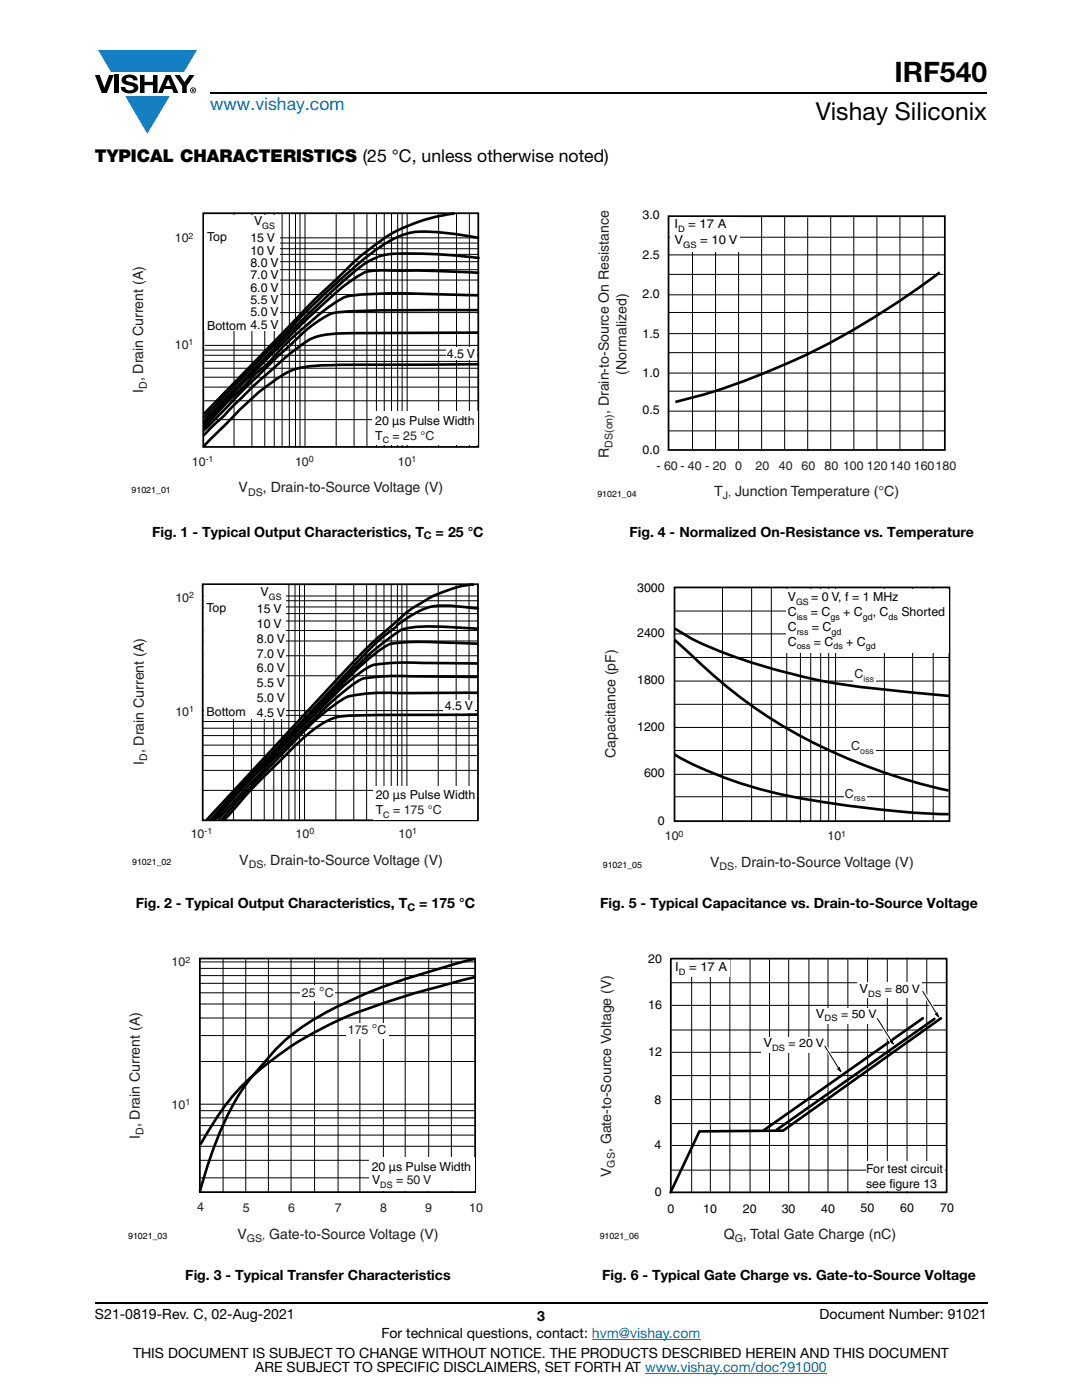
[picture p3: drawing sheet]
<svg xmlns="http://www.w3.org/2000/svg" width="216mm" height="279mm" viewBox="0 0 216 279" stroke-linecap="round" stroke-linejoin="round" font-family="sans-serif">
<g fill="#147fc3">
<path d="M19.6 10h19.7l-2.6 4.3h-1.1h-13.5z"/>
<path d="M25 19.2h8.9l-4.5 7.5z"/>
</g>
<g fill="#000">
<path d="M18.9 15h1l.9 2.5 1-2.5h.9l-1.4 3.6h-1zM22.9 15h.9v3.6h-.9zM24.6 15.3a2.1 2.1 0 0 1 2.8 .3l.1 .4h-.9a.79 .79 0 0 0-.7-.5 .79 .79 0 0 0-.8 .4l.3 .3 1 .2a1.08 1.08 0 0 1 1.2 1 1.08 1.08 0 0 1-1.1 1.2 1.73 1.73 0 0 1-2.4-1.2h.9a.96 .96 0 0 0 .8 .6 .96 .96 0 0 0 .9-.4 1.31 1.31 0 0 0-1.2-.6 1.03 1.03 0 0 1-1.1-.6 1.03 1.03 0 0 1 .2-1.1zM27.9 15h.9v1.3h1.7v-1.3h.9v3.6h-.9v-1.6h-1.7v1.6h-.9zM34.8 15h1.1l.9 1.4 1-1.4h1l-1.5 2.2v1.4h-.9v-1.4z"/>
<path d="M33.6 15.9l.5 1.3h-1.1zM33.1 15l-1.6 3.6h1l.3-.8h1.5l.3 .8h1l-1.6-3.6z"/>
<path d="M38.4 17.8h.2v.2h-.2zM38.3 17.7v.7h.1v-.3l.4 .3-.2-.3 .2-.2-.1-.2z"/>
<path d="M38.1 18a.46 .46 0 0 1 .9 0 .46 .46 0 0 1-.9 0zM37.9 18a.6 .6 0 0 0 1.2 0 .6 .6 0 0 0-1.2 0z"/>
</g>
<path d="M42 18.6h155M18.9 260h178.1" fill="none" stroke="#000" stroke-width=".36"/>
<path d="M118.1 267.3h21.7M128.7 274h36.3" fill="none" stroke="#007ec4" stroke-width=".2"/>
<path d="M40.6 42.6h54.8v46.6h-54.8z" fill="none" stroke="#000" stroke-width=".35"/>
<g fill="none" stroke="#000" stroke-width=".2">
<path d="M40.7 47.5h54.7M40.7 48.5h54.7M40.7 49.6h54.7M40.7 50.8h54.7M40.7 52.2h54.7M40.7 53.8h54.7M40.7 55.9h54.7M40.9 58.8h54.7M46.7 42.5v46.8M50.3 42.5v46.8M52.8 42.5v46.8M54.7 42.5v46.8"/>
<path d="M56.3 42.5v46.8M57.7 42.5v46.8M59 42.5v46.8M59.9 42.5v46.8M60.9 42.5v46.8M67.1 42.5v46.8M70.6 42.5v46.8M73.2 42.5v46.8M75.1 42.5v46.8M76.7 42.5v46.8M78.1 42.5v46.8M79.3 42.5v46.8"/>
<path d="M80.2 42.5v46.8M81.2 42.5v46.8M87.5 42.5v46.8M91.1 42.5v46.8M93.7 42.5v46.8M40.7 62.4h54.7M40.7 69.9h54.7M40.7 70.9h54.7M40.7 72.1h54.7M40.7 73.5h54.7M40.7 75.3h54.7M40.7 77.3h54.7"/>
<path d="M40.7 80h54.7M40.8 68.9h54.8M40.7 83.7h54.7"/>
</g>
<g fill="none" stroke="#000" stroke-width=".53">
<path d="M75.2 51.4a14.6 14.6 0 0 0-5 3.2 434.9 434.9 0 0 0-25.9 25.7l-3.6 3.8M75.6 51.2a25.8 25.8 0 0 1 8-.6l5.9 .3 6 .6M76 49.2a117.2 117.2 0 0 0-13.9 12.1l-.8 .8M90.7 42.6a33.8 33.8 0 0 0-18.6 8.4l-3.1 2.9a229.2 229.2 0 0 0-14.6 14.6l-13.7 14.1M95.4 47.5a47.3 47.3 0 0 0-13.1-1.1 16.1 16.1 0 0 0-6.4 2.9M95.4 58.9h-.5a265.8 265.8 0 0 0-21.8-.2l-.9 .1a8.2 8.2 0 0 0-5.8 1.9 81.2 81.2 0 0 0-13.3 12.2 23.5 23.5 0 0 0-4.5 4.3l-2.9 2.7-5.1 5.5M95.6 54.4l-10.3-.4h-5a34.3 34.3 0 0 0-7.2 .3 38.6 38.6 0 0 0-9.5 7.2l-3.7 3.5-6.2 6.2-13.1 13.5M51.6 78.3l-3.8 3.5-7.1 7.2M61.5 61.9l-20.8 21.4M65.8 72.9a18 18 0 0 0-8.9 1.6l-5.2 3.7M95.4 72.7l-29.4 .2M95.4 61.9h-5.6a251.2 251.2 0 0 0-22.7 .5 13.6 13.6 0 0 0-5.5 3l-6.1 5.7-6.7 6.4-8.2 8.5"/>
<path d="M95.5 66.4l-23.8 .1a35.8 35.8 0 0 0-8.6 .7 23.9 23.9 0 0 0-6.5 4.4 238.6 238.6 0 0 0-13.1 12.5l-2.9 2.8"/>
</g>
<g fill="#fff">
<path d="M40.8 42.9h15.1v23.1h-15.1z"/>
<path d="M74.3 82.2h21v6.7h-21z"/>
<path d="M89 69.4h6v2.5h-6z"/>
</g>
<path d="M40.4 116.6h55v47.1h-55z" fill="none" stroke="#000" stroke-width=".35"/>
<g fill="none" stroke="#000" stroke-width=".2">
<path d="M40.6 118.9h54.8M40.6 119.9h54.8M46.6 116.6v47.3M50.2 116.6v47.3M52.7 116.6v47.3M54.6 116.6v47.3M56.2 116.6v47.3M57.6 116.6v47.3M58.9 116.6v47.3M59.8 116.6v47.3M60.8 116.6v47.3M67 116.6v47.3"/>
<path d="M70.6 116.6v47.3M73.2 116.6v47.3M75.1 116.6v47.3M76.6 116.6v47.3M78.1 116.6v47.3M79.3 116.6v47.3M80.2 116.6v47.3M81.2 116.6v47.3M87.4 116.6v47M91 116.6v47M93.6 116.6v47M40.6 121.1h54.8"/>
<path d="M40.6 122.5h54.8M40.6 123.9h54.8M40.6 125.8h54.8M40.6 127.9h54.8M40.6 130.9h54.8M40.6 134.9h54.8M40.5 141.8h54.8M40.5 142.8h54.8M40.5 144h54.8M40.5 145.3h54.8M40.5 146.8h54.8M40.5 148.7h54.8"/>
<path d="M40.5 150.8h54.8M40.5 153.7h54.8M40.5 157.7h54.8"/>
</g>
<path d="M94.5 116.7a24.1 24.1 0 0 0-10.3 3.5 22.5 22.5 0 0 0-5.9 4.6 149.7 149.7 0 0 0-14.5 14.5l-22.6 24.4M79.1 125.1l-1.1 .8a44.5 44.5 0 0 0-7.6 7.2l-28.5 30.5M95.3 135.1l-13.4-.1a39.7 39.7 0 0 0-9.8 .5 62.2 62.2 0 0 0-11.1 9.5l-6.2 6.3-11.3 12.2M95.4 121.5a32.8 32.8 0 0 0-9.4-.4 20.5 20.5 0 0 0-6.8 3.7M95.4 138.3h-15.8a34.8 34.8 0 0 0-10.4 .8 46.3 46.3 0 0 0-11 9.4l-6.8 7.1-7.3 8.1M95.4 128.5l-.5-.1a168.6 168.6 0 0 0-15.2-.1 5.7 5.7 0 0 0-4.1 1.6 107.1 107.1 0 0 0-11.8 11.1l-7.9 8-4 4.4a149.7 149.7 0 0 0-9.5 10.3M95.4 132.4l-11.4-.1a40.1 40.1 0 0 0-9.8 .5 41.1 41.1 0 0 0-9.7 8.1l-10.4 10.6a176.6 176.6 0 0 0-11.3 12.1M95.5 125.5l-6.2-.4a27.2 27.2 0 0 0-9.2 .6l-.8 .5a74.3 74.3 0 0 0-11.6 10.3l-4.5 4.8a150.7 150.7 0 0 0-10.2 10.3 189.5 189.5 0 0 0-10.8 11.9M95.4 142.6l-10 .1a236.7 236.7 0 0 0-17.4 .3 14.3 14.3 0 0 0-7 3.9 176.5 176.5 0 0 0-15.7 16.2l-.6 .6" fill="none" stroke="#000" stroke-width=".53"/>
<g fill="#fff">
<path d="M88.5 139.7h6.2v2.5h-6.2z"/>
<path d="M40.7 116.9h16.2v26.6h-16.2z"/>
<path d="M74.4 156.9h20.7v6.7h-20.7z"/>
</g>
<path d="M39.9 191.3h54.9v46.6h-54.9z" fill="none" stroke="#000" stroke-width=".35"/>
<g fill="none" stroke="#000" stroke-width=".2">
<path d="M39.8 198.1h54.8M39.9 196.2h54.7M40 194.7h54.7M40 193.3h54.7M40 192h54.7M44.5 191.3v46.6M49 191.4v46.5M53.6 191.3v46.8M58.1 191.1v46.8M62.8 191.1v46.8M67.5 191.4v46.5M71.8 191.2v46.7"/>
<path d="M76.5 191.3v46.8M80.9 191.3v46.8M85.5 191.3v46.8M90.1 191.3v46.8M39.8 206.7h54.8M39.8 203.2h54.8M39.8 200.4h54.8M40 211.9h54.7M39.8 235.1h54.8M39.8 231.6h54.8M39.8 228.8h54.8M39.8 226.5h54.8"/>
<path d="M39.9 224.6h54.7M40 223.1h54.7M40 221.7h54.7M40 220.4h54.7"/>
</g>
<path d="M94.7 191.4l-2.6 .6a160.1 160.1 0 0 0-20.2 6.8 57.7 57.7 0 0 0-15.4 9.2l-3.3 3.5a44.6 44.6 0 0 0-10 16.2l-1.8 4.8-1.5 5.3M94.9 195l-3.1 .7a164.2 164.2 0 0 0-24.3 7.9 63.8 63.8 0 0 0-20.7 14.7 61.1 61.1 0 0 0-6.8 10.1" fill="none" stroke="#000" stroke-width=".53"/>
<g fill="#fff">
<path d="M73.6 231h21v6.7h-21z"/>
<path d="M59.9 196.7h6.9v3.2h-6.9z"/>
<path d="M69.1 204.2h8.5v3h-8.5z"/>
</g>
<g fill="none" stroke="#000" stroke-width=".2">
<path d="M133.5 47.3h54.9M133.5 50.9h55M133.5 58.8h55M133.5 54.8h54.8M138.2 43.1v46.8M142.8 43.2v46.7M147.4 43.1v46.8M152 43.1v46.8M156.6 43.2v46.7M161.2 43.4v46.6M165.8 43.1v46.6M170.4 43v46.8"/>
<path d="M175 43.3v46.6M179.6 43.2v46.4M184.2 43.2v46.6M133.3 74.5h55.3M133.5 62.4h55M133.5 78.1h55.1M133.5 66.6h54.9M188.5 70.4h-55.2M133.3 86h55.3M133.5 82.1h54.9"/>
</g>
<path d="M133.4 43.1h55.1v46.7h-55.1z" fill="none" stroke="#000" stroke-width=".35"/>
<path d="M187.5 54.4a145.8 145.8 0 0 1-47.7 24.5l-5 1.3" fill="none" stroke="#000" stroke-width=".53"/>
<path d="M133.7 43.3h13.9v6.9h-13.9z" fill="#fff"/>
<path d="M134.6 117.2h54.9v46.7h-54.9z" fill="none" stroke="#000" stroke-width=".35"/>
<g fill="none" stroke="#000" stroke-width=".2">
<path d="M144.2 117.2v46.7M150 117.2v46.7M153.9 117.2v46.7M157 117.2v46.7M159.7 117.5v46.7M161.8 117.2v46.7M163.8 117.2v46.7M165.4 117.2v46.7M166.7 117.2v46.7M176.5 117.2v46.7M182.1 117.2v46.7M186.2 117.2v46.7"/>
<path d="M134.6 121.9h54.8M134.6 126.5h54.8M134.6 131.2h54.8M134.6 135.9h54.8M134.6 140.6h54.8M134.6 145.2h54.8M134.6 149.8h54.8M134.6 154.5h54.8M134.6 159h54.8"/>
</g>
<path d="M134.6 125.4l.5 .3a43.8 43.8 0 0 0 10.6 5.1 125.5 125.5 0 0 0 34.9 7.3l8.9 .8M134.6 127.7l.6 .5a138.4 138.4 0 0 0 18.1 14.9 111.9 111.9 0 0 0 36 14.7M134.6 150.6a80.3 80.3 0 0 0 28.2 9.2 201.4 201.4 0 0 0 26.5 2.7" fill="none" stroke="#000" stroke-width=".53"/>
<g fill="#fff">
<path d="M170.3 132.9h4.5v3.5h-4.5z"/>
<path d="M168.3 156.8h4.6v3.5h-4.6z"/>
<path d="M169.6 147.2h5.1v3.6h-5.1z"/>
<path d="M156.8 117.5h32.4v12.7h-32.4z"/>
</g>
<g fill="none" stroke="#000" stroke-width=".2">
<path d="M133.9 196.1h54.8M138 191.5v46.3M141.7 191.4v46.4M145.6 191.5v46.3M149.7 191.5v46.3M153.5 191.5v46.3M157.4 191.5v46.3M161.4 191.5v46.3M165.2 191.5v46.3M169.2 191.5v46.3M173.1 191.2v46.9M177.1 191.5v46.3"/>
<path d="M181 191.2v46.9M184.9 191.3v46.4M133.8 205.6h55.1M134.1 200.6h54.8M134.1 210h54.8M134.1 214.7h54.8M134.1 219.4h54.8M133.9 233.5h54.8M134.1 224.2h54.8M134.1 228.6h54.8"/>
</g>
<path d="M133.9 191.3h55v46.7h-55z" fill="none" stroke="#000" stroke-width=".35"/>
<path d="M184.1 203.2l-31.6 22.3M186.4 203.4l-31.4 22.1M187.8 203.2l-31.5 22.4-16.7 .2-5.8 12.2" fill="none" stroke="#000" stroke-width=".53"/>
<g fill="#fff">
<path d="M134.2 191.7h11.4v3.3h-11.4z"/>
<path d="M151.9 207.1h13v3.1h-13z"/>
<path d="M162.4 201.1h12.7v3.2h-12.7z"/>
<path d="M172.8 231.9h15.7v5.8h-15.7z"/>
<path d="M171.1 196h12.8v3.2h-12.8z"/>
</g>
<path d="M183.7 197.5l.6-.2 3.2 5.5-.5 .6z" fill="#fff"/>
<path d="M187 202.1l.3 .9-.6-.6z" fill="#000"/>
<path d="M184.1 197.8l2.8 4.5M187 202.1l.3 .9-.6-.6z" fill="none" stroke="#000" stroke-width=".2"/>
<path d="M174.6 202.9l.6-.2 3.2 5.5-.5 .6z" fill="#fff"/>
<path d="M177.9 207.5l.4 .9-.7-.6z" fill="#000"/>
<path d="M175.1 203.2l2.7 4.5M177.9 207.5l.4 .9-.7-.6z" fill="none" stroke="#000" stroke-width=".2"/>
<path d="M164.2 208.5l.5-.3 3.3 5.6-.5 .6z" fill="#fff"/>
<path d="M167.5 213l.3 .9-.7-.6z" fill="#000"/>
<path d="M164.6 208.8l2.7 4.4M167.5 213l.3 .9-.7-.6z" fill="none" stroke="#000" stroke-width=".2"/>
<text font-size="5.6" x="178.5" y="16.4">IRF540</text>
<text font-size="4.9" x="162.8" y="24">Vishay Siliconix</text>
<text font-size="3.5" fill="#007ec4" x="42" y="21.9">www.vishay.com</text>
<text font-size="3.5" x="18.9" y="32.3">TYPICAL CHARACTERISTICS (25 °C, unless otherwise noted)</text>
<g font-size="2.8" fill="#211e1e">
<text x="125" y="74.8" transform="rotate(-90 125 74.8)">(Normalized)</text>
<text x="28.6" y="78.4" transform="rotate(-90 28.6 78.4)">I , Drain Current (A)</text>
<text x="121.5" y="82.6" transform="rotate(-90 121.5 82.6)">, Drain-to-Source On Resistance</text>
<text x="121.5" y="91.4" transform="rotate(-90 121.5 91.4)">R</text>
<text x="47.6" y="98.2">V</text>
<text x="52.4" y="98.2">, Drain-to-Source Voltage (V)</text>
<text x="142.5" y="99">T</text>
<text x="146.7" y="99">Junction Temperature (°C)</text>
<text x="28.7" y="152.7" transform="rotate(-90 28.7 152.7)">I , Drain Current (A)</text>
<text x="122.8" y="151.2" transform="rotate(-90 122.8 151.2)">Capacitance (pF)</text>
<text x="47.7" y="172.5">V</text>
<text x="53.9" y="172.5">Drain-to-Source Voltage (V)</text>
<text x="141.7" y="173">V</text>
<text x="147.9" y="173">Drain-to-Source Voltage (V)</text>
<text x="63.7" y="199">°</text>
<text x="74.2" y="206.4">°</text>
<text x="27.9" y="227.3" transform="rotate(-90 27.9 227.3)">I , Drain Current (A)</text>
<text x="122" y="230" transform="rotate(-90 122 230)">, Gate-to-Source Voltage (V)</text>
<text x="122" y="234.9" transform="rotate(-90 122 234.9)">V</text>
<text x="47.4" y="247.2">V</text>
<text x="53.7" y="247.2">Gate-to-Source Voltage (V)</text>
<text x="144.4" y="247.2">Q , Total Gate Charge (nC)</text>
</g>
<g font-size="2.8">
<text x="30.4" y="107.1">Fig. 1 - Typical Output Characteristics, T</text>
<text x="86.9" y="107.1">= 25 °C</text>
<text x="125.6" y="107.1">Fig. 4 - Normalized On-Resistance vs. Temperature</text>
<text x="27.1" y="181.3">Fig. 2 - Typical Output Characteristics, T</text>
<text x="83.6" y="181.3">= 175 °C</text>
<text x="119.8" y="181.3">Fig. 5 - Typical Capacitance vs. Drain-to-Source Voltage</text>
<text x="37" y="255.5">Fig. 3 - Typical Transfer Characteristics</text>
<text x="120.2" y="255.5">Fig. 6 - Typical Gate Charge vs. Gate-to-Source Voltage</text>
<text x="18.9" y="263.3">S21-0819-Rev. C, 02-Aug-2021</text>
<text x="107.2" y="263.6">3</text>
<text x="163.6" y="263.3">Document Number: 91021</text>
<text x="76.1" y="267.1">For technical questions, contact: hvm@vishay.com</text>
<text x="26.5" y="271">THIS DOCUMENT IS SUBJECT TO CHANGE WITHOUT NOTICE. THE PRODUCTS DESCRIBED HEREIN AND THIS DOCUMENT</text>
<text x="50.9" y="273.8">ARE SUBJECT TO SPECIFIC DISCLAIMERS, SET FORTH AT www.vishay.com/doc?91000</text>
</g>
<g font-size="2.5" fill="#050504">
<text x="50.7" y="45">V</text>
<text x="128.2" y="43.7">3.0</text>
<text x="134.6" y="45.6">I</text>
<text x="137.3" y="45.6">= 17 A</text>
<text x="41.3" y="48.1">Top</text>
<text x="50" y="48.3">15 V</text>
<text x="50" y="50.8">10 V</text>
<text x="50" y="53.3">8.0 V</text>
<text x="128.2" y="51.7">2.5</text>
<text x="134.6" y="48.8">V</text>
<text x="139.7" y="48.8">= 10 V</text>
<text x="50" y="55.7">7.0 V</text>
<text x="50" y="58.2">6.0 V</text>
<text x="128.2" y="59.4">2.0</text>
<text x="41.3" y="65.8">Bottom 4.5 V</text>
<text x="50" y="60.7">5.5 V</text>
<text x="50" y="63.1">5.0 V</text>
<text x="89.2" y="71.4">4.5 V</text>
<text x="128.2" y="67.4">1.5</text>
<text x="128.2" y="75.3">1.0</text>
<text x="128.2" y="82.7">0.5</text>
<text x="74.9" y="84.8">20 µs Pulse Width</text>
<text x="74.9" y="87.8">T</text>
<text x="78.3" y="87.8">=</text>
<text x="128.2" y="90.7">0.0</text>
<text x="52" y="119">V</text>
<text x="127.2" y="118.1">3000</text>
<text x="41.2" y="122.2">Top</text>
<text x="51.3" y="122.3">15 V</text>
<text x="51.3" y="125.3">10 V</text>
<text x="157.2" y="120">V</text>
<text x="157.2" y="125.9">C</text>
<text x="157.2" y="123">C</text>
<text x="161.8" y="123">= C</text>
<text x="161.9" y="120">= 0 V, f = 1 MHz</text>
<text x="162" y="125.9">= C</text>
<text x="168.3" y="123">+ C</text>
<text x="174.1" y="123">, C</text>
<text x="179.9" y="123">Shorted</text>
<text x="51.3" y="128.3">8.0 V</text>
<text x="51.3" y="131.2">7.0 V</text>
<text x="127.2" y="127.1">2400</text>
<text x="157.2" y="128.9">C</text>
<text x="162.4" y="128.9">= C</text>
<text x="168.9" y="128.9">+ C</text>
<text x="51.3" y="134.2">6.0 V</text>
<text x="51.3" y="137.2">5.5 V</text>
<text x="127.2" y="136.6">1800</text>
<text x="41.2" y="143">Bottom</text>
<text x="51.3" y="140.1">5.0 V</text>
<text x="51.3" y="143.1">4.5 V</text>
<text x="88.8" y="141.7">4.5 V</text>
<text x="127.2" y="146">1200</text>
<text x="128.5" y="155.1">600</text>
<text x="75" y="159.5">20 µs Pulse Width</text>
<text x="75" y="162.5">T</text>
<text x="78.4" y="162.5">=</text>
<text x="131.3" y="164.7">0</text>
<text x="129.4" y="192.2">20</text>
<text x="134.7" y="193.8">I</text>
<text x="137.5" y="193.8">= 17 A</text>
<text x="129.4" y="201.3">16</text>
<text x="162.8" y="203.1">V</text>
<text x="171.5" y="198.2">V</text>
<text x="152.3" y="209">V</text>
<text x="129.4" y="210.8">12</text>
<text x="130.6" y="220.3">8</text>
<text x="74.2" y="233.6">20 µs Pulse Width</text>
<text x="130.6" y="229.2">4</text>
<text x="74.2" y="236.4">V</text>
<text x="79" y="236.4">=</text>
<text x="130.7" y="238.8">0</text>
<text x="172.8" y="234.1">For test circuit</text>
<text x="172.8" y="237">see figure 13</text>
<text x="133.2" y="242.1">0</text>
<text x="140.3" y="242.1">10</text>
<text x="148.2" y="242.1">20</text>
<text x="156" y="242.2">30</text>
<text x="163.9" y="242.1">40</text>
<text x="171.7" y="241.9">50</text>
<text x="179.6" y="241.9">60</text>
<text x="187.6" y="241.8">70</text>
</g>
<g font-size="2.5" fill="#211e1e">
<text x="34.9" y="48.3">10</text>
<text x="34.9" y="69.7">10</text>
<text x="80.5" y="87.8">25 °C</text>
<text x="38.3" y="92.9">10</text>
<text x="58.9" y="92.9">10</text>
<text x="79.4" y="92.9">10</text>
<text x="131" y="93.7">- 60 - 40 - 20</text>
<text x="146.7" y="93.7">0</text>
<text x="150.8" y="93.7">20</text>
<text x="155.4" y="93.7">40</text>
<text x="159.9" y="93.7">60</text>
<text x="164.5" y="93.7">80 100 120 140 160180</text>
<text x="35" y="120.1">10</text>
<text x="170.5" y="135.3">C</text>
<text x="35" y="142.9">10</text>
<text x="169.9" y="149.7">C</text>
<text x="168.6" y="159.2">C</text>
<text x="38.1" y="167.2">10</text>
<text x="59" y="167.2">10</text>
<text x="79.5" y="167.2">10</text>
<text x="80.6" y="162.5">175 °C</text>
<text x="132.7" y="167.7">10</text>
<text x="165.1" y="167.7">10</text>
<text x="34.2" y="192.9">10</text>
<text x="60.2" y="199">25</text>
<text x="64.8" y="199">C</text>
<text x="69.4" y="206.4">175</text>
<text x="75.3" y="206.4">C</text>
<text x="34.3" y="221.3">10</text>
<text x="81.2" y="236.4">50 V</text>
<text x="39.3" y="241.8">4</text>
<text x="48.5" y="241.9">5</text>
<text x="57.5" y="241.9">6</text>
<text x="66.8" y="241.9">7</text>
<text x="75.8" y="241.9">8</text>
<text x="84.8" y="241.9">9</text>
<text x="93.6" y="241.9">10</text>
</g>
<g font-size="2.3" fill="#050504">
<text x="167.8" y="203.1">= 50 V</text>
<text x="176.5" y="198.2">= 80 V</text>
<text x="157.4" y="209">= 20 V</text>
</g>
<g font-size="2.1" fill="#211e1e">
<text x="29.3" y="77.7" transform="rotate(-90 29.3 77.7)">D</text>
<text x="122.2" y="89.4" transform="rotate(-90 122.2 89.4)">DS(on)</text>
<text x="49.5" y="99">DS</text>
<text x="144.3" y="99.7">J</text>
<text x="145.3" y="99">,</text>
<text x="29.4" y="151.9" transform="rotate(-90 29.4 151.9)">D</text>
<text x="49.6" y="173.2">DS</text>
<text x="52.6" y="172.5">,</text>
<text x="143.6" y="173.7">DS</text>
<text x="146.5" y="173">,</text>
<text x="28.6" y="226.5" transform="rotate(-90 28.6 226.5)">D</text>
<text x="122.7" y="233" transform="rotate(-90 122.7 233)">GS</text>
<text x="49.3" y="247.9">GS</text>
<text x="52.3" y="247.2">,</text>
<text x="146.6" y="247.9">G</text>
</g>
<g font-size="2.1">
<text x="84.6" y="107.6">C</text>
<text x="81.3" y="181.8">C</text>
</g>
<g font-size="1.8" fill="#211e1e">
<text x="37.6" y="47.6">2</text>
<text x="37.6" y="69">1</text>
<text x="41" y="92.2">-1</text>
<text x="61.6" y="92.2">0</text>
<text x="82.1" y="92.2">1</text>
<text x="37.7" y="119.4">2</text>
<text x="172.3" y="136">iss</text>
<text x="37.7" y="142.2">1</text>
<text x="171.6" y="150.4">oss</text>
<text x="170.3" y="159.9">rss</text>
<text x="40.8" y="166.5">-1</text>
<text x="61.7" y="166.5">0</text>
<text x="82.3" y="166.5">1</text>
<text x="135.4" y="167">0</text>
<text x="167.9" y="167">1</text>
<text x="37" y="192.2">2</text>
<text x="37" y="220.6">1</text>
</g>
<g font-size="1.8" fill="#050504">
<text x="52.3" y="45.7">GS</text>
<text x="135.3" y="46.3">D</text>
<text x="136.3" y="49.5">GS</text>
<text x="76.4" y="88.5">C</text>
<text x="53.6" y="119.7">GS</text>
<text x="158.8" y="120.7">GS</text>
<text x="159" y="123.7">iss</text>
<text x="165.7" y="123.7">gs</text>
<text x="172.2" y="123.7">gd</text>
<text x="177.3" y="123.7">ds</text>
<text x="159" y="126.7">rss</text>
<text x="159" y="129.6">oss</text>
<text x="165.9" y="126.7">gd</text>
<text x="166.3" y="129.6">ds</text>
<text x="172.8" y="129.6">gd</text>
<text x="76.5" y="163.2">C</text>
<text x="135.4" y="194.5">D</text>
<text x="164.5" y="203.8">DS</text>
<text x="173.2" y="198.9">DS</text>
<text x="154.1" y="209.7">DS</text>
<text x="75.9" y="237.1">DS</text>
</g>
<g font-size="1.8">
<text x="26.3" y="98.4">91021_01</text>
<text x="119.2" y="99.2">91021_04</text>
<text x="26.4" y="172.7">91021_02</text>
<text x="120.3" y="173.2">91021_05</text>
<text x="25.6" y="247.2">91021_03</text>
<text x="119.7" y="247.3">91021_06</text>
</g>
</svg>
